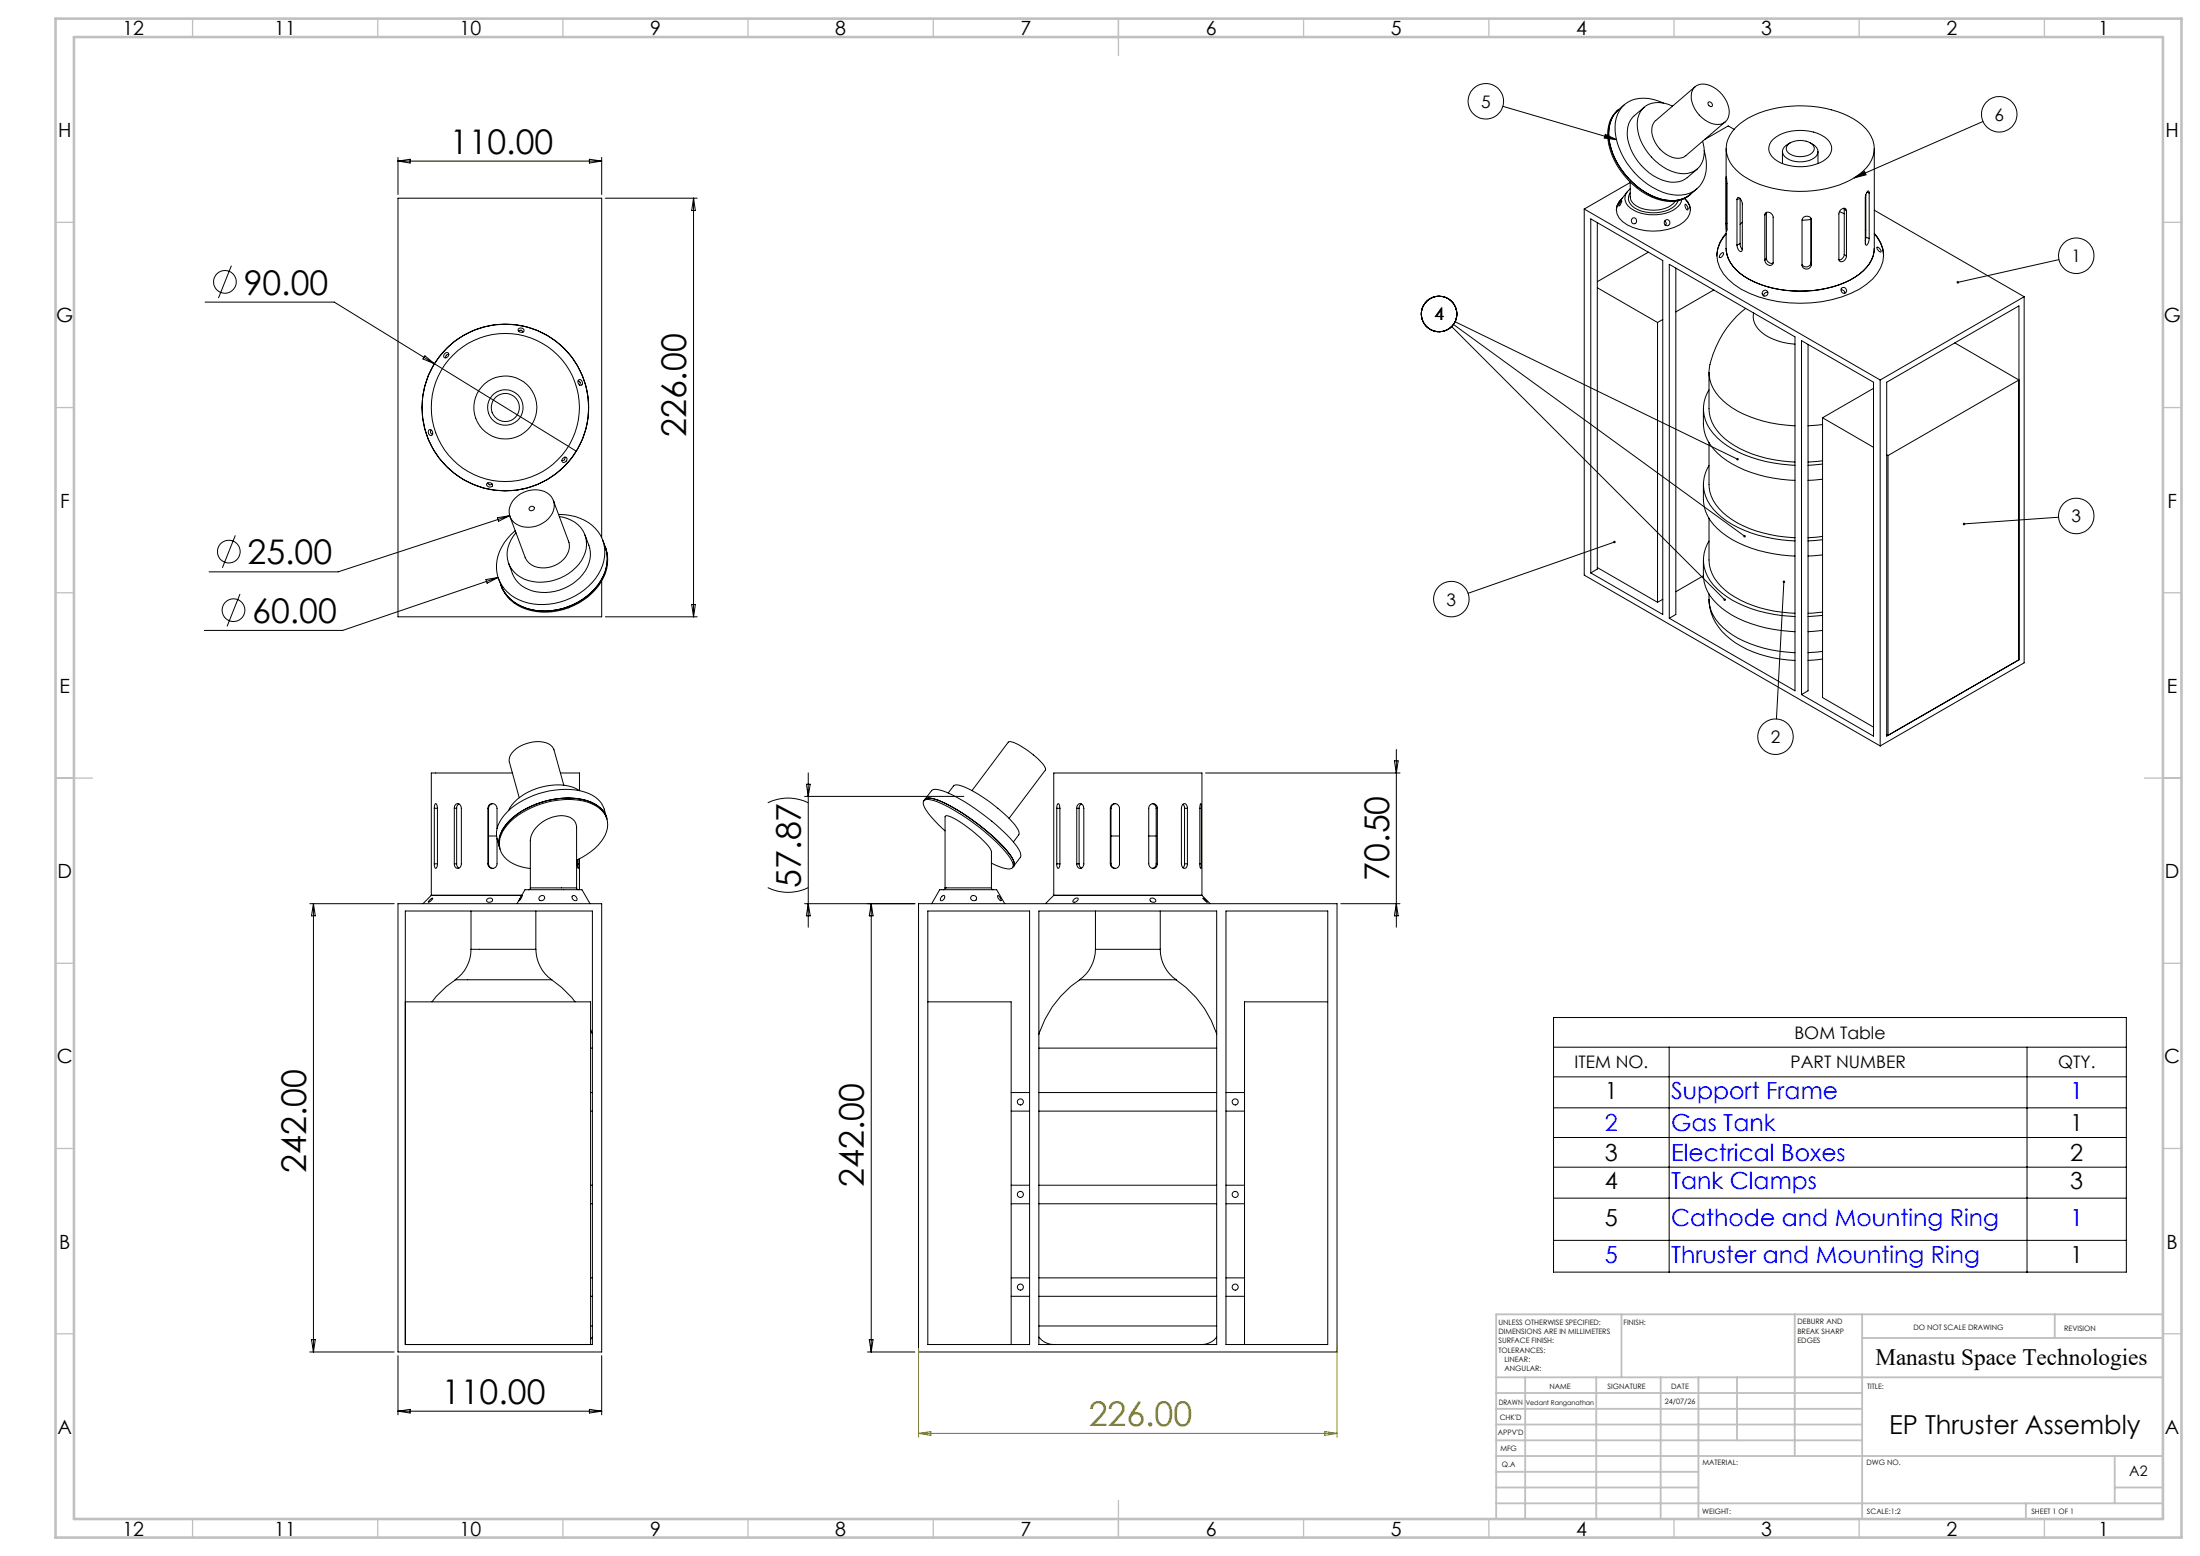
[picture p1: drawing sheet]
<svg xmlns="http://www.w3.org/2000/svg" width="594mm" height="420mm" viewBox="0 0 594 420" stroke-linecap="round" stroke-linejoin="round" font-family="sans-serif">
<g fill="none" stroke="#000" stroke-width=".27">
<path d="M405.8 28.7l30.7 9M433.4 36.3l3.1 1.4-3.4-.4zM436.9 29.7a9.1 9.1 0 0 0-2.3 8.8 20.9 20.9 0 0 0 13.9 15.2 8.5 8.5 0 0 0 8-1.3M436.9 29.7a8.9 8.9 0 0 0-2.2 9.2 20.9 20.9 0 0 0 14.1 15 8.5 8.5 0 0 0 7.7-1.5M436.9 29.7a8.2 8.2 0 0 0-2.7 8 20.2 20.2 0 0 0 15.7 16.6 7.9 7.9 0 0 0 6.6-1.9M438.6 28.2l-1.7 1.5M443.9 28.9a10.2 10.2 0 0 0-4.1 4.3 11 11 0 0 0 2.5 10.4 13.1 13.1 0 0 0 9.7 5.6 5.4 5.4 0 0 0 3.5-1.2l2.8-2.4M449.1 27.8a10 10 0 0 0-10.4 .3 8.9 8.9 0 0 0-2.4 9 20.4 20.4 0 0 0 15.2 15.4 7.4 7.4 0 0 0 9.2-7.6v-1.4l-.6-2.8M451.6 28.6a7.4 7.4 0 0 0-7.4 .1 6.9 6.9 0 0 0-1.7 7.8 15 15 0 0 0 11.1 10.3 5.5 5.5 0 0 0 6.6-5.8l-.5-2.9M457.4 23.7a4 4 0 0 1 5.3-.1 7.6 7.6 0 0 1 4 8.1 3.3 3.3 0 0 1-4.6 1.6 8.4 8.4 0 0 1-5.5-7.6l.1-.7zM457.7 23.4l-10.7 9.1a4.7 4.7 0 0 0-.1 6 7.4 7.4 0 0 0 7 4.1l1.3-.6 10.6-9.1M461.3 27.6a.73 .73 0 0 1 .9 .3 .73 .73 0 0 1-.1 .9l-.5-.1-.4-.5z"/>
<path d="M468.2 34.9l-1.6-.9-6.3 3.7M468.6 34.5a23.2 23.2 0 0 1 15-5.8 27.3 27.3 0 0 1 19.3 5.1 7.7 7.7 0 0 1 .2 12.4 24.5 24.5 0 0 1-15.5 5.4 28 28 0 0 1-17.8-4.8 7.8 7.8 0 0 1-2.1-11.3zM478.8 37.6a12.4 12.4 0 0 1 14.5 0 3.3 3.3 0 0 1-.3 5.4 12.6 12.6 0 0 1-13.9 0 3.3 3.3 0 0 1-.3-5.4zM482.7 39.1a5.5 5.5 0 0 1 6.7 0 1.65 1.65 0 0 1-.7 2.6 5.5 5.5 0 0 1-6.2-.8 1.44 1.44 0 0 1 .2-1.8zM483.4 38.5a2.67 2.67 0 0 0-2.1 2.8 5.1 5.1 0 0 0 5.5 2.4 4.6 4.6 0 0 0 3.9-2.1 2.14 2.14 0 0 0-1.3-2.6l-.7-.5M535.4 32.8l-34.8 15.2M107.5 42.5v10M107.5 43.5h55M107.5 43.5l3.2-.5v1zM159.1 43l3.4 .5-3.4 .5zM162.5 42.5v10M163.4 53.5h24.8"/>
<path d="M187.3 53.5v113M187.3 53.5l.4 3.3h-.9zM427.7 56.4l79.9 46.2M427.7 56.4v98.8l79.9 46.1M429.5 59.1l19.4 11.2v95.6l-19.4-11.3zM437.8 54.1l-.6 1-.1 .5a1.45 1.45 0 0 0 .8-1.4M438.1 53.4a3.9 3.9 0 0 0 0 6.4 14.7 14.7 0 0 0 16.6 0 3.9 3.9 0 0 0 .1-6.3M439.4 51.7l-2.1 2.8a3.7 3.7 0 0 0-.9 2.3M440.2 51a3.1 3.1 0 0 0 .1 5.2 11.5 11.5 0 0 0 12.2 .1 3.3 3.3 0 0 0 1.6-2.4M440.2 49.2v3.9a3.4 3.4 0 0 0 2.5 2.9 9.2 9.2 0 0 0 9.1-1.1l.5-.6M440.2 52.1a2.69 2.69 0 0 0 1.2 4 10.2 10.2 0 0 0 10.6-.4l1.1-1.5M440.2 49.3l-12.5 7.1"/>
<path d="M449.5 59.6a.64 .64 0 0 1 .4 .6 .64 .64 0 0 1-.4 .6M454.8 53.6l.7 .9a3.8 3.8 0 0 1 .9 2.3M455 55.2h.2a1.41 1.41 0 0 1 .5 1.5 1.31 1.31 0 0 1-.7-1.5zM458.2 51l-1.7 1.4M466.1 40.1v26.9M466.2 48.1h-.1v-.5l.2 2-.1 12.8-.1-2h.2M469 53.9l.2-.6 .4 .1 .5 .5 .3 .8v12.6M469 53.9v12.2M469 53.9l.8-.4v12.3M470.4 60l-.6 .6M476.5 58a1.05 1.05 0 0 1 1-.8 1.05 1.05 0 0 1 1 .7l.3 .7v12.3a1.03 1.03 0 0 1-1 .8 1.03 1.03 0 0 1-1.1-.7l-.2-.7M476.5 58v12.3"/>
<path d="M476.5 58l.4-.5v12.2M481.3 40.9v3.3M488.9 59.2l-2.3 .3M488.9 58.9v12.1M489 59.1a1.3 1.3 0 0 0-1.3-.7 1.3 1.3 0 0 0-1.1 1v12.4M489 59l.1 12.5M490.9 40.9v3.3M496.7 57.1l1.2 .6M497.9 56.2v.2M497.9 56.4v12.3M497.9 56.4l.6 .5M498.5 56.9a.79 .79 0 0 0-.6-.7 .79 .79 0 0 0-.8 .4l-.6 1v12.4a.79 .79 0 0 0 .6 .7 .79 .79 0 0 0 .9-.4l.5-1.2"/>
<path d="M498.5 56.9v12.2M500.6 48l2.8-1.8 .4 1zM503.8 52.5v11.6M504 51.9l.7 .2M504.7 52.1l-.1-.5h-.3l-.7 1.7v12.3l.3 .6 .5-.6 .3-1.3M504.7 52.1v12.2M506.1 40.1v26.9M506.1 56.7l40.4 23.4M62.5 71.7l-3.5 8.8M431.3 77.7l16.2 9.3M431.3 60.1v93.5l-1.8 1M445.1 68.1l-13.8 7.9"/>
<path d="M450.7 71.3l33.9 19.6v95.6l-33.9-19.6zM452.5 72.4v93.5l-1.8 1M462.7 78.3l-10.2 5.9M464.7 68.5l.5-.3a.89 .89 0 0 1-1 1.2zM466.1 67a9.5 9.5 0 0 0 4.9 7.7 30.8 30.8 0 0 0 29.9 .1 9.5 9.5 0 0 0 5.2-7.8M466.1 67a9.4 9.4 0 0 0 4.8 7.6 30.8 30.8 0 0 0 29.9 .2 9.5 9.5 0 0 0 5.3-7.8M466.1 63a8.3 8.3 0 0 0 .5 12.4 26 26 0 0 0 16.5 6.4 32 32 0 0 0 20.8-5 9.5 9.5 0 0 0 4.5-9.6l-.6-1.7-1.7-2.5M466.1 63.1a9.3 9.3 0 0 0-2.6 6M469 66.1l.3 1.2a.77 .77 0 0 0 .9 .6l.2-.6M469.8 65.8l.1 .5 .5 1M469.8 65.8l-.8 .3M476.9 69.7a1.46 1.46 0 0 0 1.8 1.3"/>
<path d="M476.9 69.7l-.4 .6M477.3 78.9l-.9 .4-.2 .3 .1 .3M488.9 71a1.3 1.3 0 0 1-1 1 1.3 1.3 0 0 1-1.3-.6M488.9 71l.2 .5M489.1 71.5a1.29 1.29 0 0 1-1.1 1.1 1.29 1.29 0 0 1-1.4-.7M497.1 78.2l.8 .3 .2 .6M497.9 68.7l-.4 1-1 .5M497.9 68.7l.6 .4M503.6 62l.2 .2M503.8 64.1l-.2 .9M503.8 64.1l.9 .2M506.1 63.1a9.2 9.2 0 0 1 2.5 6"/>
<path d="M506.8 66.7a1.21 1.21 0 0 1 1 1.3 1.41 1.41 0 0 1-1-1.3zM555.9 70.1l-27.3 6.1M55.4 81.5h34.8l27.1 16.7M114.7 96l2.6 2.2-3.1-1.3zM117.3 98.2l38.3 23.6M120 95.5a.64 .64 0 0 1 1.1-.2 .64 .64 0 0 1-.3 1.1 .59 .59 0 0 1-.9 0 .59 .59 0 0 1 .1-.9zM121.2 95.7a.69 .69 0 0 0-.8 .9M140 89.4a.69 .69 0 0 1 .7-.3 .69 .69 0 0 1 .5 .5M140.1 88.7a.77 .77 0 0 1 1-.1 .77 .77 0 0 1 .2 1 .76 .76 0 0 1-1 .1 .76 .76 0 0 1-.2-1zM391.9 88.1l73.8 73.8M392.4 87.6l78.6 57.1M392.9 86.8l76.2 37.1"/>
<path d="M447.5 87v75.6M448.9 86.2l-1.4 .8M471.3 83.2a26.8 26.8 0 0 0-9.9 16.9 11 11 0 0 0 5 9.1 32.8 32.8 0 0 0 18.2 5.7M473.5 84.5a5.7 5.7 0 0 0 3 5.9 17.2 17.2 0 0 0 8.1 2.5M486.4 92l19.4 11.2v95.5l-19.4-11.2zM488.2 93v93.5l-1.8 1M527.8 92.6l17.3 10-35.3 20.4M546.5 80.1l-38.9 22.5M546.5 80.1v98.8l-38.9 22.4M115.8 116a.82 .82 0 0 1 1 .5 .82 .82 0 0 1-.4 1.1 .97 .97 0 0 1-.6-1.6zM116.4 116.1a.65 .65 0 0 0-.1 .7 .65 .65 0 0 0 .5 .4M156.1 102.8a.68 .68 0 0 1 .5 .5 .68 .68 0 0 1-.1 .6"/>
<path d="M156.2 102.6a.76 .76 0 0 1 1 .5 .76 .76 0 0 1-.6 .9l-.5-.5-.1-.5zM459.9 110.3a16 16 0 0 0 1.1 8.5 19 19 0 0 0 10 8.1 39.2 39.2 0 0 0 13.6 2.8M461.4 100.5v9.8a11.1 11.1 0 0 0 5.6 9.1 33.8 33.8 0 0 0 17.6 5.3M461.4 105.3a9.8 9.8 0 0 0 2.3 12.9 30.4 30.4 0 0 0 17.3 7.1l3.6 .3M461.4 119.5v11.2a10.9 10.9 0 0 0 4.9 8.6 32.5 32.5 0 0 0 18.3 5.9M492.1 114.6l-3.9 .3M492.1 112.8v75.5l13.7 8M492.1 112.8l13.7 7.9M505.8 104.8l-13.7 8M507.6 102.6v98.7M509.4 103.2l35.7-20.6v95.5l-35.7 20.6zM131.5 130.5a.8 .8 0 0 1 1-.2 .8 .8 0 0 1 .4 1 .83 .83 0 0 1-1 .1 .83 .83 0 0 1-.4-.9z"/>
<path d="M131.7 130.4a.66 .66 0 0 0 .5 .5 .66 .66 0 0 0 .7-.3M134.3 139.8l3.3-.6-3 1.5zM137.6 139.2l-46.3 15.2h-34.9M139.1 134.5a7.2 7.2 0 0 1 9.2-1 4.4 4.4 0 0 1-.2 6.5 6.8 6.8 0 0 1-9.8 .4 4.4 4.4 0 0 1 .8-5.9zM142.9 137a.68 .68 0 0 1 .9-.4 .68 .68 0 0 1 .4 .8 .68 .68 0 0 1-.8 .5 .55 .55 0 0 1-.5-.3 .55 .55 0 0 1 0-.6zM149.4 135.1l4.1 11a5.6 5.6 0 0 1-3.7 6.5 5.9 5.9 0 0 1-8-2.2l-4.1-11M150.8 138.9a12.1 12.1 0 0 1 11.9 6.7 12.1 12.1 0 0 1-4.9 13.6 17.5 17.5 0 0 1-18.8 2.1 10 10 0 0 1-2.8-14.8l1.7-2.2 1.2-1.1M151 139.4a7.7 7.7 0 0 1 7.4 7.7 11.6 11.6 0 0 1-9.6 9.7 9.9 9.9 0 0 1-11.1-4 8 8 0 0 1 1.6-9M152 123.7a.63 .63 0 0 1 1-.1 .63 .63 0 0 1-.2 1 .61 .61 0 0 1-1 .1 .61 .61 0 0 1 .2-1zM152.5 123.4a.66 .66 0 0 1-.1 .7 .66 .66 0 0 1-.7 .2M459.9 130.7a16.1 16.1 0 0 0 1.1 8.5 19.2 19.2 0 0 0 10 8.1 40.2 40.2 0 0 0 13.6 2.8M461.4 139.9v11.2a10.6 10.6 0 0 0 4.3 8.2 31.5 31.5 0 0 0 18.9 6.2"/>
<path d="M461.4 125.7a9.8 9.8 0 0 0 2.3 12.9 30.7 30.7 0 0 0 17.3 7.1l3.6 .3M492.1 124.4l-3.9 .3M492.1 125.3l-3.9 .3M492.1 129.3l-3.9 .4M509.4 122.8l.4 .2M509.8 123v75.5l-.4-.2M555.8 139.6l-25.5 1.8M63.5 144.5l-3.5 8.8M131.2 156.4l3.3-.5-3 1.5zM134.5 155.9l-42 14.3h-37.3M134.6 156.3l.7 1.7M157.9 144.4a10.4 10.4 0 0 1 1.4 6.6 12.4 12.4 0 0 1-12 8.9 8.8 8.8 0 0 1-8.9-5l-1.1-2.8"/>
<path d="M162.5 145.1v-91.6h-55v113h55v-9.6M162.7 145.8l.7 1.7M163.4 147.5a11.6 11.6 0 0 1-3.8 12.5 18 18 0 0 1-18.8 3.7 10.1 10.1 0 0 1-5.5-5.7M163.4 147.5a11.7 11.7 0 0 1-3.8 12.4 17.7 17.7 0 0 1-19.9 3.2 10.1 10.1 0 0 1-4.4-5.1M163.4 147.5a11.4 11.4 0 0 1-3.7 12.7 17.7 17.7 0 0 1-19.9 3.2 9.8 9.8 0 0 1-4.5-5.4M431.3 153.2l16.2 9.4M435.9 146.3l-39.5 13.8M459.9 151.1a16.1 16.1 0 0 0 1.1 8.5 21.7 21.7 0 0 0 13.8 9.4 45.1 45.1 0 0 0 9.8 1.5M459.9 155.4l-7.4 4.3M461.4 146.1a9.8 9.8 0 0 0 2.3 12.9 31.3 31.3 0 0 0 19.4 7.3l1.5 .1M481.6 157l-2 37.1M492.1 144.8l-3.9 .4"/>
<path d="M492.1 145.7l-3.9 .3M492.1 149.8l-3.9 .3M64.8 160.3l-3.5 8.8M163.4 166.5h24.8M186.8 163.2h.9l-.4 3.3zM448.9 161.8l-1.4 .8M461.4 161.8a14.2 14.2 0 0 0 7.2 11.7 32.7 32.7 0 0 0 16 4.8M461.4 161.8a11 11 0 0 0 5 8.6 32.8 32.8 0 0 0 18.2 5.8M461.4 160.3v1.5M492.1 177.9l-3.9 .4M492.1 165.2l-3.9 .3M492.1 166.1l-3.9 .3"/>
<path d="M492.1 170.2l-3.9 .3M492.1 175.8l-3.9 .4M117.3 218.2l.3-1.3 .3 .2 .2 1.1M117.3 218.2v15M117.3 218.2h.8M118.1 218.2v15M122.7 218.2a.99 .99 0 0 1 .9-1.3 .99 .99 0 0 1 1 1.3v15a.99 .99 0 0 1-1 1.2 .99 .99 0 0 1-.9-1.2M122.7 218.2v15M122.7 218.2h.6M123.3 218.2v15M123.9 217l-.5 .6-.1 .6M131.7 218.2a1.24 1.24 0 0 1 1.3-1.3 1.24 1.24 0 0 1 1.2 1.3v5.5"/>
<path d="M131.7 218.2v15M131.7 218.2h.2M131.9 218.2v15M133 216.9a1.22 1.22 0 0 0-1.1 1.3M138.4 208.7h-21.9v33M151.3 208.7h5.2v4.7M152.2 211.9l-2.6-9.5a3.8 3.8 0 0 0-3.9-2.2 9 9 0 0 0-7.9 3.6l-.3 1.8 2.7 9.7M156.5 213.4a13.8 13.8 0 0 0-12.7-.2 11.8 11.8 0 0 0-6.5 5.6M207.3 216.7a12.4 12.4 0 0 1 10.9 0M217.2 215h43M217.7 211.7h1.1l-.6 3.3zM218.2 208.6v41.7"/>
<path d="M249.7 215.8a2.68 2.68 0 0 1 3 0 53.3 53.3 0 0 1 20.2 15.1l.9 1.8-.1 1.1M249.7 215.8l1.8-2.4a2.71 2.71 0 0 1 3 0 54.7 54.7 0 0 1 20.1 15.2l.8 1.3 .2 1.3-1.9 2.6M249.7 215.8a1.94 1.94 0 0 1 2.3-.2 47.9 47.9 0 0 1 16.3 10.3 20.7 20.7 0 0 1 5.5 6.9l-.1 1M249.7 215.8l-.3 .4M256 214l1.5-1.9a1.87 1.87 0 0 1 2.2 .1 38.5 38.5 0 0 1 14.8 11.2 1.99 1.99 0 0 1 .6 1.9l-1.5 2M262.4 213.4l9.9-13.1a6.2 6.2 0 0 1 4.4 1.8 15.6 15.6 0 0 1 5.6 5.3v.4l-9.8 13.1M285.3 218.2l.4-1.3 .3 .2 .2 1.1M285.3 218.2h.9M285.3 218.2v15M286.2 218.2v15M290.7 218.2a.99 .99 0 0 1 1-1.3 .99 .99 0 0 1 .9 1.3v15a.99 .99 0 0 1-.9 1.2 .99 .99 0 0 1-1-1.2M290.7 218.2h.7"/>
<path d="M290.7 218.2v15M291.4 218.2v15M292 217l-.6 .6v.6M299.8 218.2a1.24 1.24 0 0 1 1.2-1.3 1.24 1.24 0 0 1 1.3 1.3v15a1.23 1.23 0 0 1-1.3 1.2 1.23 1.23 0 0 1-1.2-1.2M299.8 218.2h.2M299.8 218.2v15M300 218.2v15M301 216.9a1.22 1.22 0 0 0-1 1.3M311.1 216.9h.2a1.25 1.25 0 0 1 .9 1.3M312.2 218.2h.3M312.2 218.2v15M312.5 218.2a1.17 1.17 0 0 0-1.2-1.3 1.17 1.17 0 0 0-1.1 1.3v15a1.17 1.17 0 0 0 1.1 1.2 1.17 1.17 0 0 0 1.2-1.2"/>
<path d="M312.5 218.2v15M319.4 217.1l.4 1.1M319.8 218.2h.8M319.8 218.2v15M320.6 218.2v-.4a.74 .74 0 0 0-.7-.9 .74 .74 0 0 0-.8 .7v16a.8 .8 0 0 0 .9 .8 .8 .8 0 0 0 .6-1.1v-.1M320.6 218.2v15M324 218.2l.2-1.3 .2 1.3M324 218.2h.4M324 218.2v15M324.4 218.2v15M325.5 208.7h52.5M376.5 205.4h1l-.5 3.3z"/>
<path d="M377 202.3v48M117.3 233.2v.7l.4 .5 .3-.3 .1-.9M117.3 233.2h.8M122.7 233.2h.6M123.3 233.2l.2 .9 .4 .2M131.7 233.2h.2M131.9 233.2v.1a1.22 1.22 0 0 0 1.2 1.1M131.9 225.7h2.2M134.2 226.4v6.8a1.23 1.23 0 0 1-1.2 1.2 1.23 1.23 0 0 1-1.3-1.2M134.9 228.8l.1 .4M143.2 239.7l-.1 .2-.4 .3M143.2 239.7v-12.8a7.9 7.9 0 0 1 6.8-6.5 4.6 4.6 0 0 1 5.5 1.9l.2 1.1v16.3"/>
<path d="M143.2 239.7h12.5M155.7 239.7l.1 .3 .4 .2M155.7 232.2a14.5 14.5 0 0 0 8.1-7.7 5.9 5.9 0 0 0-4.1-7.6 21.7 21.7 0 0 0-17.5 1.7 12.4 12.4 0 0 0-7.4 8.6 6.3 6.3 0 0 0 4.9 6.4l3.5 .8M155.9 233.2v.7l.3 .5 .1-1.2M155.9 232.1v1.1M155.9 233.2h.4M156.3 231.9v1.3M156.5 231.8v8.4M163.8 220.8a7.2 7.2 0 0 0-5.3-4.7 22.8 22.8 0 0 0-21.7 6.2 7.1 7.1 0 0 0-1.9 6.5M163.8 220.8a8.1 8.1 0 0 0-7.2-7.4 22.8 22.8 0 0 0-20.4 6.6 7.6 7.6 0 0 0-1.3 8.8M163.8 220.8a7.4 7.4 0 0 0-5.2-4.7 22.7 22.7 0 0 0-21.7 6.1 7 7 0 0 0-2 6.6M163.8 220.8l.1 .3"/>
<path d="M207.3 239.6a12.4 12.4 0 0 0 10.9 0M255.2 239.7l-.2 .3-.3 .2M255.2 224.3a18.9 18.9 0 0 1-5.9-7.4 1.15 1.15 0 0 1 .5-1.1 1.15 1.15 0 0 1 1.2 0 38.1 38.1 0 0 1 13.7 7.7 34 34 0 0 1 8.6 9.1 1.16 1.16 0 0 1 .2 1.5 1.16 1.16 0 0 1-1.4 .4l-2.2-.5-2.2-1M255.2 239.7v-19.2l.1-.3a12.2 12.2 0 0 1 6.2 3.3 21.2 21.2 0 0 1 6.2 6.2v10M255.2 239.7h12.5M267.7 239.7l.1 .2 .4 .3M273.7 233.8l-.3 .4M285.3 233.2l.1 .7 .4 .5 .2-.3 .2-.9M285.3 233.2h.9M290.7 233.2h.7M291.4 233.2v.5l.6 .6M299.8 233.2h.2"/>
<path d="M300 233.2v.1a1.15 1.15 0 0 0 1.2 1.1M300 225.7h2.3M310.2 225.7h2M312.2 233.2a1.22 1.22 0 0 1-1 1.2M312.2 233.2h.3M319.8 233.2l-.4 1.1M319.8 233.2h.8M324 233.2v.7l.2 .5 .2-1.2M324 233.2h.4M83.6 243.9h22.8M84.6 243.9l.5 3.3h-1zM84.6 243.9v121"/>
<path d="M107.5 243.9h55v121h-55zM109.4 245.9h50.5v117h-50.5zM115.8 243.2l.9-.8a.85 .85 0 0 1-.7 1l-.4 .1zM116.5 241.7h24.4zM116.5 241.7l-2.3 2.2M127.2 256.2a10.1 10.1 0 0 1-4.3 8.3h26.1M127.2 256.2h17.5M127.2 245.9v10.3M131.5 242.8a.79 .79 0 0 1 .9-.4 .79 .79 0 0 1 .6 .7 .89 .89 0 0 1-.9 .4 .89 .89 0 0 1-.7-.5zM139.6 243.9l2.1-3.7h15.4l2.2 3.7M140.9 241.7l-.1 .6-.6 .8zM144.7 256.2a10.2 10.2 0 0 0 4.3 8.3"/>
<path d="M144.7 245.9v10.3M145.7 242.1a.73 .73 0 0 1 .9-.4 .73 .73 0 0 1 .5 .9 .73 .73 0 0 1-.9 .5l-.6-.2-.1-.4zM154.5 241.9a.78 .78 0 0 1 1 .2 .78 .78 0 0 1 0 1 .97 .97 0 0 1-1-1.2zM217.2 243.9h29.8M218.2 243.9l.6 3.3h-1.1zM235.2 243.9v121M235.2 243.9l.5 3.3h-1zM248 243.9h113v121h-113zM250.5 245.9h27.5v117h-27.5zM251.6 243.9l2.1-3.7h15.4l2.2 3.7M254.3 242l.5-.3a.79 .79 0 0 1 .1 1 .79 .79 0 0 1-1 .3l.1-.6zM262.3 241.9a.76 .76 0 0 1 1.3 .2 .76 .76 0 0 1-1 1l-.5-.5z"/>
<path d="M269.4 241.7l.3 .2a.87 .87 0 0 1 .5 1.2 1.4 1.4 0 0 1-.8-1.4zM280.5 245.9h48v117h-48zM284.5 241.7h40M284.5 241.7v-33h40v33M284.5 241.7l-2.2 2.2M290.1 242.7l.9-.3a.89 .89 0 0 1-.4 .9 .89 .89 0 0 1-.9 .1zM295.8 256.2a10.2 10.2 0 0 1-4.3 8.3h26.1a10 10 0 0 1-4.3-8.3M295.8 256.2h17.5M295.8 245.9v10.3M310.6 242.6a.86 .86 0 0 1 .9-.1 .86 .86 0 0 1 .5 .8 .82 .82 0 0 1-1 .2 .82 .82 0 0 1-.4-.9zM313.3 245.9v10.3M324.5 241.7l2.2 2.2"/>
<path d="M324.8 242.4l1.2 1.1zM331 245.9h27.5v117h-27.5zM362 243.9h16M377 243.9l.5 3.3h-1zM109.4 270.4h50.1v92.5M123 264.5l-2.5 1.8-2.7 2.6-1.2 1.5M148.9 264.5l2.7 2 2.8 2.8 .9 1.1M159.5 277.9l.4 1.2M250.5 270.4h22.5v92.5M291.5 264.5a27.7 27.7 0 0 0-11 14.7M317.5 264.5a27.8 27.8 0 0 1 11 14.6M358.5 270.4h-22.5v92.5"/>
<path d="M419.5 274.7h154.6v68.7h-154.6zM159.5 282.9h.4M159.5 294.9h.4M159.5 299.9h.4M273 294.9h5M273 299.9h5M280.5 294.9h48M280.5 299.9h48M280.5 282.9h48M331 294.9h5M331 299.9h5M419.5 282.7h154.6"/>
<path d="M419.5 290.7h154.6M419.5 299h154.6M450.7 282.7v60.7M547.3 282.7v60.7M159.5 319.9h.4M273 319.9h5M280.5 319.9h48M331 319.9h5M419.5 307h154.6M419.5 315h154.6M159.5 324.9h.4M273 324.9h5"/>
<path d="M280.5 324.9h48M331 324.9h5M419.5 323.4h154.6M419.5 334.8h154.6M159.5 357.9h.4M159.5 344.9h.4M159.5 349.9h.4M273 344.9h5M273 349.9h5M280.5 344.9h48M280.5 349.9h48M280.5 357.9h48"/>
<path d="M331 344.9h5M331 349.9h5M83.6 364.9h22.8M84.1 361.6h1l-.5 3.3zM107.5 365.9v16M159.9 360.9l-.4 .6M162.5 365.9v16M234.2 364.9h12.8M234.7 361.6h1l-.5 3.3zM280.5 360.9a5 5 0 0 0 4 2M328.5 360.9a5 5 0 0 1-4 2M107.5 380.9l3.2-.5v1z"/>
<path d="M107.5 380.9h55M159.1 380.4l3.4 .5-3.4 .5z"/>
<circle cx="401.2" cy="27.3" r="4.8"/>
<circle cx="539.8" cy="30.9" r="4.8"/>
<circle cx="441.2" cy="59.6" r=".77"/>
<circle cx="60.7" cy="76.1" r="3.1"/>
<circle cx="450.1" cy="60.1" r=".8"/>
<circle cx="476.6" cy="79.1" r=".79"/>
<circle cx="497.8" cy="78.4" r=".77"/>
<circle cx="560.6" cy="69" r="4.8"/>
<circle cx="388.6" cy="84.8" r="4.8"/>
<circle cx="136.4" cy="110" r="3.8"/>
<circle cx="136.4" cy="110" r="8.5"/>
<circle cx="136.4" cy="110" r="20"/>
<circle cx="136.5" cy="110" r="4.8"/>
<circle cx="136.5" cy="110" r="22.5"/>
<circle cx="560.6" cy="139.3" r="4.8"/>
<circle cx="61.8" cy="148.9" r="3.1"/>
<circle cx="63.1" cy="164.7" r="3.1"/>
<circle cx="391.9" cy="161.7" r="4.8"/>
<circle cx="479.4" cy="198.8" r="4.8"/>
<circle cx="275.5" cy="297.4" r=".83"/>
<circle cx="333.5" cy="297.4" r=".83"/>
<circle cx="275.5" cy="322.4" r=".83"/>
<circle cx="333.5" cy="322.4" r=".83"/>
<circle cx="275.5" cy="347.4" r=".82"/>
<circle cx="333.5" cy="347.4" r=".82"/>
</g>
<path d="M248 363.9v24M361 363.9v24M248 386.9h113M248 386.9l3.3-.5v1zM357.7 386.4l3.3 .5-3.3 .5z" fill="none" stroke="#808000" stroke-width=".27"/>
<g fill="none" stroke="#c0c0c0" stroke-width=".35">
<path d="M52 5v5M102 5v5M152 5v5M202 5v5M252 5v5M302 5v10M352 5v5M402 5v5M452 5v5M502 5v5M552 5v5M15 60h5"/>
<path d="M584 60h5M15 110h5M584 110h5M15 160h5M584 160h5M15 210h10M579 210h10M15 260h5M584 260h5M15 310h5M584 310h5M15 360h5"/>
<path d="M584 360h5M52 410v5M102 410v5M152 410v5M202 410v5M252 410v5M302 405v10M352 410v5M402 410v5M452 410v5M502 410v5M552 410v5"/>
</g>
<g fill="none" stroke="#c0c0c0" stroke-width=".5">
<path d="M437.8 354.8v17M484.6 354.8v38.2M502.8 354.8v55.2M554.8 354.8v6.4M584 354.8h-180v55.2M404 371.8h180M404 376h98.8M411.8 371.8v38.2M431 371.8v38.2M448.4 371.8v38.2M458.6 371.8v38.2M469 371.8v17"/>
<path d="M502.8 361.2h81.2M404 388.8h98.8M404 384.5h98.8M404 380.3h98.8M404 397.3h54.6M404 393h180M571 393v12.8M404 405.8h180M404 401.5h54.6M547 405.8v4.2M571 401.5h13"/>
</g>
<path d="M15 5h574v410h-574zM20 10h564v400h-564z" fill="none" stroke="#c0c0c0" stroke-width=".7"/>
<g fill="#000">
<path d="M433.4 36.3l3.1 1.4-3.4-.4zM500.6 48l2.8-1.8 .4 1z"/>
<path d="M528.4 76l-.1 .3 .3-.1-.3 .1a.34 .34 0 0 0 .5 .2 .34 .34 0 0 0 .1-.5 .34 .34 0 0 0-.5 0zM530.1 141.2l-.2 .2h.4h-.4a.34 .34 0 0 0 .5 .4 .34 .34 0 0 0 .2-.5 .34 .34 0 0 0-.5-.1zM468.9 123.7v.5h.4l.1-.1-.3-.2 .3 .2v-.3zM470.9 144.4l-.1 .6h.4l-.2-.3 .3 .2v-.3zM465.5 161.6l-.2 .4 .4 .2 .2-.1-.2-.2 .2 .2 .1-.3zM435.7 146a.34 .34 0 0 0-.1 .4 .34 .34 0 0 0 .4 .2 .34 .34 0 0 0 .2-.4l-.3 .1 .3-.2zM481.4 156.8a.33 .33 0 0 0 0 .5 .33 .33 0 0 0 .5-.1 .33 .33 0 0 0-.2-.5l-.1 .3 .1-.3z"/>
</g>
<g font-size="9.2">
<text x="121.5" y="41.5">110.00</text>
<text x="65.8" y="79.5">90.00</text>
<text x="185.3" y="118" transform="rotate(-90 185.3 118)">226.00</text>
<text x="66.8" y="152.4">25.00</text>
<text x="68.1" y="168.2">60.00</text>
<text x="216.3" y="239.6" transform="rotate(-90 216.3 239.6)">57.87</text>
<text x="375" y="237.7" transform="rotate(-90 375 237.7)">70.50</text>
<text x="82.7" y="316.5" transform="rotate(-90 82.7 316.5)">242.00</text>
<text x="233.2" y="320.4" transform="rotate(-90 233.2 320.4)">242.00</text>
<text x="119.3" y="378.9">110.00</text>
</g>
<text font-size="9.2" fill="#808000" x="294" y="384.9">226.00</text>
<text font-size="7.1" x="510.1" y="387">EP Thruster Assembly</text>
<g font-size="6.3">
<text x="433.3" y="296.6">1</text>
<text x="559" y="305.4">1</text>
<text x="433.3" y="313.4">3</text>
<text x="559" y="313.4">2</text>
<text x="433.3" y="321">4</text>
<text x="559" y="321">3</text>
<text x="433.3" y="330.9">5</text>
<text x="559" y="340.9">1</text>
<text x="506.3" y="368.5">Manastu Space Technologies</text>
</g>
<g font-size="6.3" fill="#00f">
<text x="451.2" y="296.6">Support Frame</text>
<text x="559" y="296.6">1</text>
<text x="433.3" y="305.4">2</text>
<text x="451.2" y="305.4">Gas Tank</text>
<text x="451.2" y="313.4">Electrical Boxes</text>
<text x="451.2" y="321">Tank Clamps</text>
<text x="451.2" y="330.9">Cathode and Mounting Ring</text>
<text x="559" y="330.9">1</text>
<text x="433.3" y="340.9">5</text>
<text x="451.2" y="340.9">Thruster and Mounting Ring</text>
</g>
<g font-size="5.3">
<text x="33.1" y="9.5">12</text>
<text x="74.1" y="9.5">11</text>
<text x="124.1" y="9.5">10</text>
<text x="175.5" y="9.5">9</text>
<text x="225.5" y="9.5">8</text>
<text x="275.5" y="9.5">7</text>
<text x="325.5" y="9.5">6</text>
<text x="375.5" y="9.5">5</text>
<text x="425.5" y="9.5">4</text>
<text x="475.5" y="9.5">3</text>
<text x="525.5" y="9.5">2</text>
<text x="566.5" y="9.5">1</text>
<text x="15.7" y="37">H</text>
<text x="584.7" y="37">H</text>
<text x="15.2" y="87">G</text>
<text x="584.2" y="87">G</text>
<text x="16.2" y="137">F</text>
<text x="585.2" y="137">F</text>
<text x="16.1" y="187">E</text>
<text x="585.1" y="187">E</text>
<text x="15.5" y="237">D</text>
<text x="584.5" y="237">D</text>
<text x="15.4" y="287">C</text>
<text x="584.4" y="287">C</text>
<text x="16" y="337">B</text>
<text x="585" y="337">B</text>
<text x="15.5" y="387">A</text>
<text x="584.5" y="387">A</text>
<text x="33.1" y="414.5">12</text>
<text x="74.1" y="414.5">11</text>
<text x="124.1" y="414.5">10</text>
<text x="175.5" y="414.5">9</text>
<text x="225.5" y="414.5">8</text>
<text x="275.5" y="414.5">7</text>
<text x="325.5" y="414.5">6</text>
<text x="375.5" y="414.5">5</text>
<text x="425.5" y="414.5">4</text>
<text x="475.5" y="414.5">3</text>
<text x="525.5" y="414.5">2</text>
<text x="566.5" y="414.5">1</text>
</g>
<g font-size="4.7">
<text x="399.9" y="29.1">5</text>
<text x="538.5" y="32.6">6</text>
<text x="559.3" y="70.8">1</text>
<text x="387.3" y="86.5">4</text>
<text x="559.3" y="141">3</text>
<text x="390.6" y="163.4">3</text>
<text x="478.1" y="200.6">2</text>
<text x="484.5" y="280.3">BOM Table</text>
<text x="425.1" y="288.4">ITEM NO.</text>
<text x="483.4" y="288.4">PART NUMBER</text>
<text x="555.7" y="288.4">QTY.</text>
</g>
<text font-size="3.9" x="574.9" y="398.5">A2</text>
<g font-size="2">
<text x="404.6" y="357.6">UNLESS OTHERWISE SPECIFIED:</text>
<text x="438.4" y="357.6">FINISH:</text>
<text x="485.3" y="357.5">DEBURR AND</text>
<text x="485.3" y="360">BREAK SHARP</text>
<text x="516.6" y="359">DO NOT SCALE DRAWING</text>
<text x="557.3" y="359.2">REVISION</text>
<text x="404.6" y="360.1">DIMENSIONS ARE IN MILLIMETERS</text>
<text x="404.6" y="362.6">SURFACE FINISH:</text>
<text x="404.6" y="365.1">TOLERANCES:</text>
<text x="485.3" y="362.5">EDGES</text>
<text x="406.2" y="367.6">LINEAR:</text>
<text x="406.2" y="370.1">ANGULAR:</text>
<text x="418.3" y="375">NAME</text>
<text x="434" y="374.9">SIGNATURE</text>
<text x="451.2" y="374.9">DATE</text>
<text x="504.1" y="374.9">TITLE:</text>
<text x="404.6" y="379.1">DRAWN</text>
<text x="404.9" y="383.3">CHK'D</text>
<text x="449.5" y="378.9">24/07/26</text>
<text x="404.4" y="387.4">APPV'D</text>
<text x="405.1" y="391.8">MFG</text>
<text x="405.5" y="396">Q.A</text>
<text x="459.6" y="395.5">MATERIAL:</text>
<text x="504" y="395.5">DWG NO.</text>
<text x="459.6" y="408.5">WEIGHT:</text>
<text x="504.1" y="408.6">SCALE:1:2</text>
<text x="548.5" y="408.6">SHEET 1 OF 1</text>
</g>
<text font-size="1.8" x="411.9" y="379.1">Vedant Ranganathan</text>
</svg>
